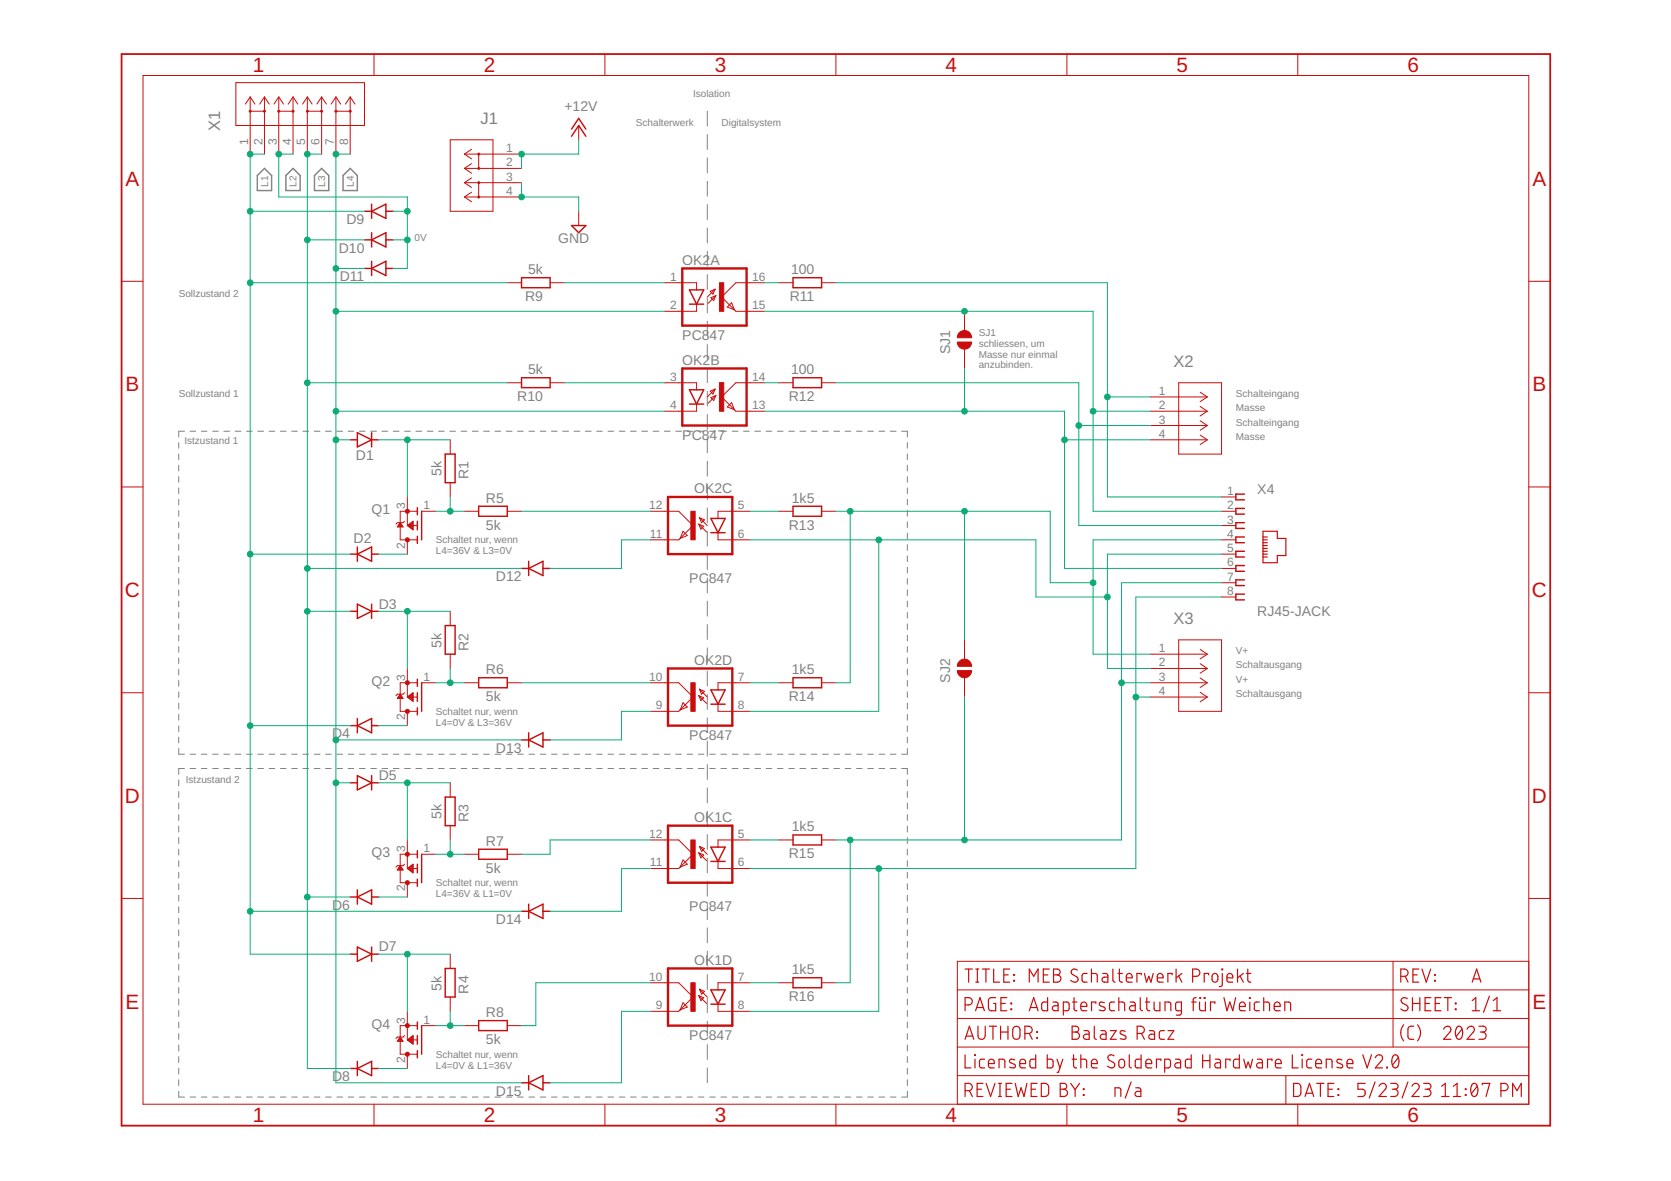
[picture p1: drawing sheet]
<svg xmlns="http://www.w3.org/2000/svg" width="297mm" height="210mm" viewBox="0 0 297 210" stroke-linecap="round" stroke-linejoin="round" font-family="sans-serif">
<g fill="none" stroke="#808080" stroke-width=".18">
<path d="M125.7 19.8v2.6M125.7 23.9v2.7M125.7 28.1v2.6M125.7 32.2v2.7M125.7 36.4v2.6M125.7 40.5v2.7M125.7 44.7v2.6M125.7 48.8v2.7M125.7 52.9v2.7M125.7 57.1v2.6M31.8 78.7v1M32.8 76.6h-1v1.1"/>
<path d="M33.8 76.6h1M35.8 76.6h1M37.8 76.6h1M39.8 76.6h1M41.8 76.6h1M43.8 76.6h1M45.8 76.6h1M47.8 76.6h1M49.8 76.6h1M51.9 76.6h1M53.8 76.6h1.1M55.9 76.6h1"/>
<path d="M57.9 76.6h1M59.9 76.6h1M61.9 76.6h1M63.9 76.6h1M65.9 76.6h1M67.9 76.6h1M69.9 76.6h1M71.9 76.6h1M73.9 76.6h1.1M75.9 76.6h1.1M78 76.6h1M80 76.6h1"/>
<path d="M82 76.6h1M84 76.6h1M86 76.6h1M88 76.6h1M90 76.6h1M92 76.6h1M94 76.6h1M96 76.6h1M98 76.6h1M100 76.6h1M102 76.6h1.1M104.1 76.6h1"/>
<path d="M106.1 76.6h1M108.1 76.6h1M110.1 76.6h1M112.1 76.6h1M114.1 76.6h1M116.1 76.6h1M118.1 76.6h1M120.1 76.6h1M122.1 76.6h1M124.1 76.6h1M125.7 61.2v2.7M125.7 65.4v2.6"/>
<path d="M125.7 69.5v2.7M125.7 73.7v2.6M125.7 77.8v2.7M126.2 76.6h.9M128.1 76.6h1.1M130.2 76.6h1M132.2 76.6h1M134.2 76.6h1M136.2 76.6h1M138.2 76.6h1M140.2 76.6h1M142.2 76.6h1"/>
<path d="M144.2 76.6h1M146.2 76.6h1M148.2 76.6h1M150.2 76.6h1M152.3 76.6h.9M154.3 76.6h1M156.3 76.6h1M158.3 76.6h1M160.3 76.6h1v1.1M161.3 78.7v1M31.8 80.7v1M31.8 82.7v1"/>
<path d="M31.8 84.7v1M31.8 86.7v1M31.8 88.7v1M31.8 90.7v1.1M31.8 92.8v1M31.8 94.8v1M31.8 96.8v1M31.8 98.8v1M125.7 82v2.6M125.7 86.1v2.7M125.7 90.3v2.6M125.7 94.4v2.7"/>
<path d="M125.7 98.6v2.6M161.3 80.7v1M161.3 82.7v1M161.3 84.7v1M161.3 86.7v1M161.3 88.7v1M161.3 90.7v1.1M161.3 92.8v1M161.3 94.8v1M161.3 96.8v1M161.3 98.8v1M31.8 100.8v1"/>
<path d="M31.8 102.8v1M31.8 104.8v1.1M31.8 106.8v1.1M31.8 108.9v1M31.8 110.9v1M31.8 112.9v1M31.8 114.9v1M31.8 116.9v1M31.8 118.9v1.1M125.7 102.7v2.7M125.7 106.8v2.7M125.7 111v2.6"/>
<path d="M125.7 115.1v2.7M125.7 119.3v2.6M161.3 100.8v1M161.3 102.8v1M161.3 104.8v1.1M161.3 106.8v1.1M161.3 108.9v1M161.3 110.9v1M161.3 112.9v1M161.3 114.9v1M161.3 116.9v1M161.3 118.9v1.1"/>
<path d="M31.8 120.9v1.1M31.8 123v1M31.8 125v1M31.8 127v1M31.8 129v1M31.8 131v1M31.8 133v1h1M31.8 138.6v1.1M32.8 136.6h-1v1M33.8 134h1M33.8 136.6h1M35.8 134h1"/>
<path d="M35.8 136.6h1M37.8 134h1M37.8 136.6h1M39.8 134h1M39.8 136.6h1M41.8 134h1M41.8 136.6h1M43.8 134h1M43.8 136.6h1M45.8 134h1M45.8 136.6h1M47.8 134h1"/>
<path d="M47.8 136.6h1M49.8 134h1M49.8 136.6h1M51.9 134h1M51.9 136.6h1M53.8 134h1.1M53.8 136.6h1.1M55.9 134h1M55.9 136.6h1M57.9 134h1M57.9 136.6h1M59.9 134h1"/>
<path d="M59.9 136.6h1M61.9 134h1M61.9 136.6h1M63.9 134h1M63.9 136.6h1M65.9 134h1M65.9 136.6h1M67.9 134h1M67.9 136.6h1M69.9 134h1M69.9 136.6h1M71.9 134h1"/>
<path d="M71.9 136.6h1M73.9 134h1.1M73.9 136.6h1.1M75.9 134h1.1M75.9 136.6h1.1M78 134h1M78 136.6h1M80 134h1M80 136.6h1M82 134h1M82 136.6h1M84 134h1"/>
<path d="M84 136.6h1M86 134h1M86 136.6h1M88 134h1M88 136.6h1M90 134h1M90 136.6h1M92 134h1M92 136.6h1M94 134h1M94 136.6h1M96 134h1"/>
<path d="M96 136.6h1M98 134h1M98 136.6h1M100 134h1M100 136.6h1M102 134h1.1M102 136.6h1.1M104.1 134h1M104.1 136.6h1M106.1 134h1M106.1 136.6h1M108.1 134h1"/>
<path d="M108.1 136.6h1M110.1 134h1M110.1 136.6h1M112.1 134h1M112.1 136.6h1M114.1 134h1M114.1 136.6h1M116.1 134h1M116.1 136.6h1M118.1 134h1M118.1 136.6h1M120.1 134h1"/>
<path d="M120.1 136.6h1M122.1 134h1M122.1 136.6h1M124.1 134h1M124.1 136.6h1M125.7 123.4v2.7M125.7 127.6v2.6M125.7 131.7v2.7M125.7 135.9v2.6M126.2 134h.9M126.2 136.6h.9M128.1 134h1.1"/>
<path d="M128.1 136.6h1.1M130.2 134h1M130.2 136.6h1M132.2 134h1M132.2 136.6h1M134.2 134h1M134.2 136.6h1M136.2 134h1M136.2 136.6h1M138.2 134h1M138.2 136.6h1M140.2 134h1"/>
<path d="M140.2 136.6h1M142.2 134h1M142.2 136.6h1M144.2 134h1M144.2 136.6h1M146.2 134h1M146.2 136.6h1M148.2 134h1M148.2 136.6h1M150.2 134h1M150.2 136.6h1M152.3 134h.9"/>
<path d="M152.3 136.6h.9M154.3 134h1M154.3 136.6h1M156.3 134h1M156.3 136.6h1M158.3 134h1M158.3 136.6h1M160.3 136.6h1v1M161.3 120.9v1.1M161.3 123v1M161.3 125v1M161.3 127v1"/>
<path d="M161.3 129v1M161.3 131v1M161.3 133v1h-1M161.3 138.6v1.1M31.8 140.7v1M31.8 142.7v1.1M31.8 144.8v1M31.8 146.8v1.1M31.8 148.9v1M31.8 150.9v1.1M31.8 153v1M31.8 155v1.1"/>
<path d="M31.8 157.1v1M31.8 159.1v1.1M125.7 140v2.7M125.7 144.2v2.6M125.7 148.3v2.7M125.7 152.5v2.6M125.7 156.6v2.7M161.3 140.7v1M161.3 142.7v1.1M161.3 144.8v1M161.3 146.8v1.1M161.3 148.9v1"/>
<path d="M161.3 150.9v1.1M161.3 153v1M161.3 155v1.1M161.3 157.1v1M161.3 159.1v1.1M31.8 161.2v1M31.8 163.2v1.1M31.8 165.3v1M31.8 167.3v1.1M31.8 169.4v1M31.8 171.4v1M31.8 173.5v1"/>
<path d="M31.8 175.5v1.1M31.8 177.5v1.1M31.8 179.6v1.1M125.7 160.8v2.6M125.7 164.9v2.7M125.7 169.1v2.6M125.7 173.2v2.7M125.7 177.4v2.6M161.3 161.2v1M161.3 163.2v1.1M161.3 165.3v1M161.3 167.3v1.1"/>
<path d="M161.3 169.4v1M161.3 171.4v1M161.3 173.5v1M161.3 175.5v1.1M161.3 177.5v1.1M161.3 179.6v1.1M31.8 181.7v1M31.8 183.7v1M31.8 185.7v1.1M31.8 187.8v1M31.8 189.8v1.1M31.8 191.9v1"/>
<path d="M31.8 194v1h1M33.8 195h1M35.8 195h1M37.8 195h1M39.8 195h1M41.8 195h1M43.8 195h1M45.8 195h1M47.8 195h1M49.8 195h1M51.9 195h1M53.8 195h1.1"/>
<path d="M55.9 195h1M57.9 195h1M59.9 195h1M61.9 195h1M63.9 195h1M65.9 195h1M67.9 195h1M69.9 195h1M71.9 195h1M73.9 195h1.1M75.9 195h1.1M78 195h1"/>
<path d="M80 195h1M82 195h1M84 195h1M86 195h1M88 195h1M90 195h1M92 195h1M94 195h1M96 195h1M98 195h1M100 195h1M102 195h1.1"/>
<path d="M104.1 195h1M106.1 195h1M108.1 195h1M110.1 195h1M112.1 195h1M114.1 195h1M116.1 195h1M118.1 195h1M120.1 195h1M122.1 195h1M124.1 195h1M125.7 181.5v2.6"/>
<path d="M125.7 185.7v2.6M125.7 189.8v2.6M126.2 195h.9M128.1 195h1.1M130.2 195h1M132.2 195h1M134.2 195h1M136.2 195h1M138.2 195h1M140.2 195h1M142.2 195h1M144.2 195h1"/>
<path d="M146.2 195h1M148.2 195h1M150.2 195h1M152.3 195h.9M154.3 195h1M156.3 195h1M158.3 195h1M161.3 181.7v1M161.3 183.7v1M161.3 185.7v1.1M161.3 187.8v1M161.3 189.8v1.1"/>
<path d="M161.3 191.9v1M161.3 194v1h-1"/>
</g>
<path d="M45.7 31.2l1.3-1.3 1.3 1.3v2.7h-2.6zM50.8 31.2l1.3-1.3 1.3 1.3v2.7h-2.6zM55.9 31.2l1.3-1.3 1.2 1.3v2.7h-2.5zM61 31.2l1.3-1.3 1.2 1.3v2.7h-2.5z" fill="none" stroke="#808080" stroke-width=".25"/>
<path d="M21.6 9.6h254v190.5h-254z" fill="none" stroke="#c90d0c" stroke-width=".32"/>
<g fill="none" stroke="#c90d0c" stroke-width=".18">
<path d="M25.4 13.4h246.4v182.9h-246.4zM41.9 14.7h22.9v7.6h-22.9zM44.5 17.2v10.2M44.5 19.8h2.5M44.5 17.2l-.9 1.3M44.5 17.2l.8 1.3M47 17.2v10.2M47 17.2l-.8 1.3M47 17.2l.9 1.3M49.6 17.2v10.2M49.6 19.8h2.5M49.6 17.2l-.9 1.3"/>
<path d="M49.6 17.2l.8 1.3M52.1 17.2v10.2M52.1 17.2l-.9 1.3M52.1 17.2l.8 1.3M54.6 17.2v10.2M54.6 19.8h2.6M54.6 17.2l-.8 1.3M54.6 17.2l.9 1.3M57.2 17.2v10.2M57.2 17.2l-.9 1.3M57.2 17.2l.8 1.3M59.7 17.2v10.2"/>
<path d="M59.7 19.8h2.6M59.7 17.2l-.8 1.3M59.7 17.2l.9 1.3M62.3 17.2v10.2M62.3 17.2l-.9 1.3M62.3 17.2l.8 1.3M66.5 9.6v3.8M107.5 9.6v3.8M148.6 9.6v3.8M189.7 9.6v3.8M230.7 9.6v3.8M80 24.8h7.6v12.7h-7.6z"/>
<path d="M82.5 27.4h10.2M82.5 29.9h10.2M82.5 32.5h10.2M82.5 35h10.2M82.5 27.4l1.3 .8M82.5 29.9l1.3 .9M82.5 32.5l1.3 .8M82.5 35l1.3 .9M83.8 26.5l-1.3 .9M83.8 29.1l-1.3 .8M83.8 31.6l-1.3 .9M83.8 34.2l-1.3 .8"/>
<path d="M85.1 27.4v2.5M85.1 32.5v2.5M102.9 22.3v2.5M102.9 37.5v2.6M21.6 50h3.8M90.2 50.2h2.5M97.8 50.2h2.5M118.1 50.2h5.7v1.3M123.8 54.1v1.2h-5.7M126.2 51.8l.9-.4-.4 .9zM126.4 52.9l.9-.4-.4 .9zM127.1 51.4l-1.4 1.4"/>
<path d="M127.3 52.5l-1.4 1.4M130 53.8l.6 1.3-1.3-.5zM135.9 50.2h-5.1l-2.5 2.6 2.5 2.5h5.1M138.4 50.2h2.6M146 50.2h2.6M171.4 55.3v3.5M271.8 50h3.8M80 78.2v2.5M90.2 68h2.5M97.8 68h2.5M118.1 68h5.7v1.3M123.8 71.8v1.3h-5.7"/>
<path d="M126.2 69.5l.9-.3-.4 .8zM126.4 70.7l.9-.4-.4 .9zM127.1 69.2l-1.4 1.3M127.3 70.3l-1.4 1.4M130 71.6l.6 1.2-1.3-.5zM135.9 68h-5.1l-2.5 2.5 2.5 2.6h5.1M138.4 68h2.6M146 68h2.6M171.4 62.1v3.4M204.4 70.5h10.2M204.4 73.1h10.2M204.4 75.6h10.2"/>
<path d="M204.4 78.2h10.2M209.5 68h7.6v12.7h-7.6zM213.3 69.7l1.3 .8M213.3 72.2l1.3 .9M213.3 74.8l1.3 .8M213.3 77.3l1.3 .9M214.6 70.5l-1.3 .9M214.6 73.1l-1.3 .8M214.6 75.6l-1.3 .9M214.6 78.2l-1.3 .8M21.6 86.6h3.8M70.7 93.6h.9"/>
<path d="M70.8 93.5h.7M70.8 93.3h.6M70.9 93.2h.4M71 93.1h.2M71.1 93h.1M71.1 92.9l.5 .8h-1zM71.9 92.6l-.3 .3h-1l-.2 .3M72.4 93.4h1.8M72.4 88.3v5.1M72.4 95.9v2.6M72.4 93.4l1-.8v1.6M72.4 93.4l1 .8"/>
<path d="M72.5 93.5h.9M72.5 93.3h.9M72.6 93.6h.8M72.7 93.2h.7M72.8 93.7h.6M72.8 93.1h.6M72.9 93.8h.5M73 93h.4M73.1 93.9h.3M73.2 92.8h.2M73.3 94h.1M73.3 92.7h.1"/>
<path d="M73.4 94.2h.1M74.2 90.9h-3.1v5h3.1M75 90.9h2.5M80 85.8v2.5M82.5 90.9h2.6M90.2 90.9h2.5M115.6 90.9h5l2.6 2.5-2.6 2.5h-5M121.4 94.4l.8 .8-1.3 .5zM124.2 93.2l1.4 1.4M124.2 93.2l.9 .3-.5 .5zM124.3 92l.9 .4-.5 .5zM124.3 92l1.4 1.4"/>
<path d="M127.6 94.7v1.2h5.7M133.3 90.9h-5.7v1.2M138.4 90.9h2.6M146 90.9h2.6M217.1 88.3h2.6M217.1 90.9h2.6M217.1 93.4h2.6M217.1 95.9h2.6M217.1 98.5h2.6M271.8 86.6h3.8M72.4 118.8v5.1M80 108.6v2.6"/>
<path d="M80 116.3v2.5M171.4 113.7v3.5M204.4 116.3h10.2M204.4 118.8h10.2M209.5 113.7h7.6v12.7h-7.6zM213.3 115.4l1.3 .9M213.3 118l1.3 .8M214.6 116.3l-1.3 .8M214.6 118.8l-1.3 .9M217.1 101h2.6M217.1 103.6h2.6M217.1 106.1h2.6"/>
<path d="M21.6 123.1h3.8M70.7 124.1h.9M70.7 124h.8M70.8 123.8h.6M70.9 123.7h.5M71 123.6h.3M71.1 123.5h.1M71.1 123.4l.5 .7h-1zM71.9 123.1l-.3 .3h-1l-.2 .2M72.4 123.9h1.8M72.4 126.4v2.6M72.4 123.9l1-.8v1.6z"/>
<path d="M72.5 123.8h.9M72.5 124h.9M72.6 123.7h.8M72.7 124.1h.7M72.8 123.6h.6M72.8 124.2h.6M72.9 123.5h.5M73 124.3h.4M73.1 123.4h.3M73.2 124.4h.2M73.3 123.2h.1M73.3 124.6h.1"/>
<path d="M74.2 121.3h-3.1v5.1h3.1M75 121.3h2.5M80 139.1v2.6M82.5 121.3h2.6M90.2 121.3h2.5M115.6 121.3h5l2.6 2.6-2.6 2.5h-5M121.4 124.9l.8 .8-1.3 .5zM124.2 123.6l1.4 1.4M124.2 123.6l.9 .4-.5 .5zM124.3 122.5l.9 .4-.5 .5zM124.3 122.5l1.4 1.4M127.6 125.2v1.2h5.7"/>
<path d="M133.3 121.3h-5.7v1.3M138.4 121.3h2.6M146 121.3h2.6M171.4 120.5v3.4M204.4 121.3h10.2M204.4 123.9h10.2M213.3 120.5l1.3 .8M213.3 123l1.3 .9M214.6 121.3l-1.3 .9M214.6 123.9l-1.3 .8M271.8 123.1h3.8M21.6 159.7h3.8"/>
<path d="M70.7 154.5h.8M70.8 154.3h.7M70.9 154.2h.5M71 154.1h.3M71 154h.2M71.1 153.9h.1M71.1 153.9l.5 .7h-1zM71.9 153.6l-.3 .3h-1l-.2 .2M72.4 149.3v5.1M72.4 156.9v2.5M72.4 154.4l1-.8v1.5zM72.4 154.4h1.8"/>
<path d="M72.4 154.3h1M72.6 154.5h.8M72.6 154.2h.8M72.7 154.6h.7M72.7 154.1h.7M72.9 154.7h.5M72.9 154h.5M73 153.9h.4M73 154.8h.4M73.2 155h.2M73.2 153.8h.2M73.4 155.1h.1"/>
<path d="M73.4 153.6h.1M74.2 151.8h-3.1v5.1h3.1M75 151.8h2.5M80 146.7v2.6M82.5 151.8h2.6M90.2 151.8h2.5M115.6 149.3h5l2.6 2.5-2.6 2.6h-5M121.4 152.8l.8 .8-1.3 .5zM124.2 151.6l1.4 1.4M124.2 151.6l.9 .4-.5 .5zM124.3 150.4l.9 .4-.5 .5zM124.3 150.4l1.4 1.4"/>
<path d="M127.6 153.1v1.3h5.7M133.3 149.3h-5.7v1.3M138.4 149.3h2.6M146 149.3h2.6M271.8 159.7h3.8M72.4 179.7v5.1M80 169.6v2.5M80 177.2v2.5M115.6 174.7h5l2.6 2.5-2.6 2.5h-5M121.4 178.2l.8 .8-1.3 .5zM124.2 177l1.4 1.4M124.2 177l.9 .3-.5 .5z"/>
<path d="M124.3 175.8l.9 .4-.5 .5zM124.3 175.8l1.4 1.4M127.6 178.5v1.2h5.7M133.3 174.7h-5.7v1.2M138.4 174.7h2.6M146 174.7h2.6M170.2 175.9h101.6M247.6 170.9v15.2M271.8 170.9h-101.6v25.4M66.5 196.3v3.8M70.7 185h.9M70.8 184.9h.7"/>
<path d="M70.8 184.7h.6M70.9 184.6h.4M71 184.5h.2M71.1 184.4h.1M71.1 184.3l.5 .8h-1zM71.9 184.1l-.3 .2h-1l-.2 .3M72.4 187.4v2.5M72.4 184.8l1-.7v1.5zM72.4 184.8h1.8M72.5 184.9h.9M72.5 184.7h.9M72.6 185h.8"/>
<path d="M72.7 184.6h.7M72.8 185.1h.6M72.8 184.5h.6M72.9 185.2h.5M73 184.4h.4M73.1 185.4h.3M73.2 184.3h.2M73.3 185.5h.1M73.3 184.1h.1M74.2 182.3h-3.1v5.1h3.1M75 182.3h2.5M82.5 182.3h2.6"/>
<path d="M90.2 182.3h2.5M107.5 196.3v3.8M148.6 196.3v3.8M170.2 191.2h101.6M170.2 181h101.6M170.2 186.1h101.6M189.7 196.3v3.8M228.6 191.2v5.1M230.7 196.3v3.8"/>
</g>
<g fill="none" stroke="#c90d0c" stroke-width=".21">
<path d="M224.5 94.4h2.6v1.3h1.5v3h-1.5v1.3h-2.6zM224.5 95.4h.8M224.5 95.9h.8M224.5 96.5h.8M224.5 97h.8M224.5 97.5h.8M224.5 98h.8M224.5 98.5h.8M224.5 99h.8M171.6 178.6h.6a.65 .65 0 0 0 .6-.6 .65 .65 0 0 0-.6-.7h-.6v2.3M171.6 172.2h1.2M172.2 172.2v2.4"/>
<path d="M173.4 179.6l.8-2.3 .8 2.3M173.5 172.2h.5M173.5 174.6h.5M173.6 179.1h1.2M173.7 172.2v2.4M174.6 172.2h1.3M175.3 172.2v2.4M176.6 172.2v2.4h1.1M177 177.3h-.8a.51 .51 0 0 0-.5 .5v1.3l.2 .5h1.1v-1.2h-.4M177.9 178.4h.8M178.4 173.3h.8M179 177.3h-1.1v2.3h1.1"/>
<path d="M179.5 172.2h-1.1v2.4h1.1M179.7 179.3h.1v.2h-.1zM179.7 178.3h.1v.1h-.1zM180.2 174.2h.1v.2h-.1zM180.2 173.2h.1v.1h-.1zM183 174.6v-2.4l.7 1.3 .8-1.3v2.4M183 179.6l.7-2.3 .8 2.3M183.2 179.1h1.1M185.5 173.3h.7M186.2 177.3v2.3h-.8l-.2-.3v-1l.2-.2h.8M186.5 172.2h-1v2.4h1M187.2 178.1h.7l.2 .2v1.3h-.6a.44 .44 0 0 1-.5-.4 .44 .44 0 0 1 .5-.4h.6"/>
<path d="M187.3 172.2h.6a.52 .52 0 0 1 .6 .6 .52 .52 0 0 1-.6 .5 .65 .65 0 0 1 .7 .6 .65 .65 0 0 1-.7 .7h-.6zM187.3 173.3h.6M189 179.6h.8l.2-.2 .1-.9-.3-.4h-.8v2.3M190.7 178.1h.7M190.9 177.3v2.1l.3 .2h.2M191.5 172.4a.58 .58 0 0 0-.9-.1 .58 .58 0 0 0 .1 .9l.7 .4a.58 .58 0 0 1 0 .9 .58 .58 0 0 1-.8-.1l-.3-.2M192.1 178.9h1.1a.56 .56 0 0 0-.4-.8 .56 .56 0 0 0-.7 .5l.2 .9 .9 .1M193.3 173h-.7l-.3 .4v.8l.2 .3 .8 .1M194 173l.9 .1 .2 1.5M194 172.2v2.4M194.8 178.4v-.3h-.8v1.5M196 173h.7l.2 .4v1.2h-.6a.44 .44 0 0 1-.4-.5 .44 .44 0 0 1 .4-.4h.6"/>
<path d="M196.3 178.2a.61 .61 0 0 0-.9 .2v.1a1.23 1.23 0 0 0 1 .6 .32 .32 0 0 1 0 .4 .32 .32 0 0 1-.3 .1l-.7-.1M197.8 172.2v2l.2 .3 .2 .1M198.1 178.1h-.6l-.3 .4 .1 1 .8 .1M198.7 173h.8M198.9 178.1l.9 .1 .1 1.4M198.9 177.3v2.3M199 172.2v2l.1 .3 .4 .1M200.2 173.8h1.1a.55 .55 0 0 0-.4-.8 .55 .55 0 0 0-.7 .5l.1 1 1 .1M200.9 178.1h.7l.2 .2v1.3h-.6a.44 .44 0 0 1-.4-.4 .44 .44 0 0 1 .4-.4h.6M202.7 177.3v2l.1 .2 .3 .1M202.9 173.3v-.3h-.8v1.6M203.4 173l.4 1.6 .4-1.1 .4 1.1 .4-1.6"/>
<path d="M203.6 178.1h.8M203.9 177.3v2l.1 .2 .4 .1M205.1 178.1v1.2l.2 .2 .2 .1h.7v-1.5M205.7 173.8h1.1a.55 .55 0 0 0-.4-.8 .55 .55 0 0 0-.7 .5l.1 1 1 .1M207.1 179.6v-1.5l.9 .1 .1 1.4M208.4 173.3v-.3h-.8v1.6M209.1 172.2v2.4M209.5 173.5l.6 1.1M210 179.6h-.8l-.2-.2v-1.1l.2-.2h.8v1.9l-.2 .4h-.7M210.1 173l-1 .8M211.8 178.1h.8M212 173.5h.6a.65 .65 0 0 0 .7-.6 .65 .65 0 0 0-.7-.7h-.6v2.4"/>
<path d="M212.6 177.3h-.3l-.2 .2v2.1M213.2 178.1l.1 1.3 .3 .2h.7v-1.5M213.3 177.3h.1v.1h-.1zM214.1 177.3h.1v.1h-.1zM214.8 173.3v-.3h-.7v1.6M215.6 173.2l.5-.2a.92 .92 0 0 1 .1 1.5l-.3 .1a.47 .47 0 0 1-.4-.5zM216 178.4v-.3h-.8v1.5M217.2 172.2h.1v.2h-.1zM217.3 173v2.1l-.3 .2h-.3M217.6 177.3l.5 2.3 .5-1.5 .5 1.5 .5-2.3M218.1 173.8h1a.55 .55 0 0 0-.3-.8 .55 .55 0 0 0-.7 .5l.1 1 .9 .1M220 172.2v2.4"/>
<path d="M220.3 178.9h1.1a.55 .55 0 0 0-.4-.8 .55 .55 0 0 0-.7 .5l.1 .9 1 .1M220.4 173.5l.6 1.1M221 173l-1 .8M221.6 173h.7M221.8 172.2v2l.1 .3 .4 .1M222.1 177.3h.1v.1h-.1zM222.2 178.1v1.5M223.9 178.1h-.7l-.2 .4 .1 1 .8 .1M224.6 178.1l1 .1 .1 .3v1.1M224.6 177.3v2.3M226.5 178.9h1.1a.56 .56 0 0 0-.4-.8 .56 .56 0 0 0-.7 .5l.1 .9 1 .1M228.4 179.6v-1.5l.9 .1 .1 1.4"/>
<path d="M249 173.5h.7a.65 .65 0 0 0 .6-.6 .65 .65 0 0 0-.6-.7h-.7v2.4M249.8 173.5l.5 1.1M250.2 177.5a.58 .58 0 0 0-.9-.1 .58 .58 0 0 0 0 .9l.7 .4a.58 .58 0 0 1 .1 .8 .58 .58 0 0 1-.9 0l-.2-.2M251.1 177.3v2.3M251.1 178.4h1.3M251.2 173.3h.7M252.2 172.2h-1v2.4h1M252.4 177.3v2.3M252.8 172.2l.7 2.4 .8-2.4M253.3 178.4h.8M254.4 177.3h-1.1v2.3h1.1M255 173.2h.1v.1h-.1z"/>
<path d="M255 174.2h.1v.2h-.1zM255.1 178.4h.8M256.2 177.3h-1.1v2.3h1.1M256.7 177.3h1.3M257.4 177.3v2.3M258.7 178.3h.1v.1h-.1zM258.7 179.3h.1v.2h-.1zM261.7 179.6h1.3M261.7 177.8l.6-.5v2.3M261.7 174.6l.8-2.4 .7 2.4M261.9 174h1.2M264.8 177.1l-1.1 2.8"/>
<path d="M265.5 179.6h1.3M265.5 177.8l.6-.5v2.3M171.6 193.8h.6a.65 .65 0 0 0 .6-.6 .65 .65 0 0 0-.6-.6h-.6v2.3M171.6 184.7l.7-2.3 .8 2.3M171.6 187.5v2.3h1M171.7 184.1h1.2M172.3 193.8l.5 1.1M173.2 187.5h.2v.1h-.2zM173.3 188.3v1.5M173.7 193.6h.8M173.8 182.4v1.7a.65 .65 0 0 0 .7 .6 .65 .65 0 0 0 .6-.6v-1.7M174.7 192.6h-1v2.3h1"/>
<path d="M175 188.3h-.7l-.2 .3 .1 1.1 .8 .1M175.3 192.6l.8 2.3 .8-2.3M175.7 189h1a.55 .55 0 0 0-.3-.7 .55 .55 0 0 0-.7 .5l.1 .9 .9 .1M175.9 182.4h1.2M176.5 182.4v2.3M177.5 192.6h.5M177.5 194.9h.5M177.6 189.8v-1.5l.9 .1 .1 1.4M177.8 192.6v2.3M177.9 182.4v2.3M177.9 183.4h1.3M178.9 193.6h.7"/>
<path d="M179.2 182.4v2.3M179.9 192.6h-1v2.3h1M180.3 182.5l.6-.1a.59 .59 0 0 1 .4 .6v1.1a.65 .65 0 0 1-.6 .6 .65 .65 0 0 1-.7-.6v-1.1zM180.4 188.4a.61 .61 0 0 0-.9 .1v.3l.8 .4a.33 .33 0 0 1 .2 .3 .33 .33 0 0 1-.3 .3l-.7-.1M180.5 192.6l.5 2.3 .5-1.6 .5 1.6 .5-2.3M181.3 189h1a.55 .55 0 0 0-.3-.7 .55 .55 0 0 0-.7 .5l.1 .9 .9 .1M182.2 183.7h.6a.65 .65 0 0 0 .7-.7 .65 .65 0 0 0-.7-.6h-.6v2.3M183 183.7l.5 1M183.3 193.6h.8M184.1 187.5v2.3h-.8l-.2-.4v-.9l.2-.2h.8M184.3 183.4h.1v.1h-.1zM184.3 184.4h.1v.1h-.1z"/>
<path d="M184.3 192.6h-1v2.3h1M185.1 192.6h.8l.5 .4v1.4l-.5 .5h-.8zM186.2 187.5v2.3h.7l.3-.4v-.9l-.3-.2h-.7M187.9 188.3l.5 1.5M188.5 192.6h.6a.52 .52 0 0 1 .5 .5 .52 .52 0 0 1-.5 .5 .65 .65 0 0 1 .7 .6 .65 .65 0 0 1-.7 .7h-.6zM188.5 193.6h.6M188.9 188.3l-.7 2.3h-.3M190.3 192.6l.8 1.1M190.6 182.4h.6a.52 .52 0 0 1 .6 .5 .52 .52 0 0 1-.6 .5 .65 .65 0 0 1 .7 .7 .65 .65 0 0 1-.7 .6h-.6zM190.6 183.4h.6M190.6 188.3h.8M190.8 187.5v1.9l.3 .4h.3"/>
<path d="M191.1 193.7v1.2M191.9 192.6l-.8 1.1M192.1 188.3l1 .1 .1 1.4M192.1 187.5v2.3M192.6 194.6h.1v.1h-.1zM192.6 193.5h.1v.2h-.1zM192.7 183.2h.7l.2 .2v1.3h-.6a.46 .46 0 0 1-.4-.4 .46 .46 0 0 1 .4-.5h.6M194 189h1.1a.55 .55 0 0 0-.4-.7 .55 .55 0 0 0-.7 .5l.1 .9 1 .1M194.5 182.4v2.1l.4 .2M195.7 183.2h.7l.2 .4v1.1h-.6a.46 .46 0 0 1-.4-.4 .46 .46 0 0 1 .4-.5h.6M197.4 183.2h1l-1 1.5h1M198 187.7a.58 .58 0 0 0-.8-.1 .58 .58 0 0 0 0 .8l.7 .4a.58 .58 0 0 1 .1 .9 .58 .58 0 0 1-.9 0l-.2-.2"/>
<path d="M198.2 194.9v-1.6l.9 .1 .1 1.5M199 188.4l.5-.1a.92 .92 0 0 1 .2 1.4l-.4 .1-.4-.3v-.7zM200 183.3a.59 .59 0 0 0-.9 .2l.1 .2 .8 .4a.33 .33 0 0 1 .2 .4 .33 .33 0 0 1-.4 .2l-.7-.1M200.7 187.5l.1 2.1 .3 .2M201.1 192.3l-1.1 2.9M201.9 193.3l.6 .1 .3 .3v1.2h-.6a.46 .46 0 0 1-.4-.5 .46 .46 0 0 1 .4-.4h.6M202.1 183.7h.7a.65 .65 0 0 0 .6-.7 .65 .65 0 0 0-.6-.6h-.7v2.3M202.8 187.5v2.3h-.8l-.2-.2v-1.1l.2-.2h.8M202.9 183.7l.5 1M203.7 189h1a.55 .55 0 0 0-.3-.7 .55 .55 0 0 0-.7 .5l.1 .9 .9 .1M204.3 183.2h.7l.2 .2v1.3h-.5a.46 .46 0 0 1-.5-.4 .46 .46 0 0 1 .5-.5h.5M206.4 188.5v-.2h-.8v1.5"/>
<path d="M207 183.2h-.7l-.2 .4v.7l.1 .3 .8 .1M207 189.8h.8l.2-.2 .1-1-.3-.3h-.8v2.3M207.6 183.2h1.1l-1.1 1.5h1.1M209 188.3h.6l.3 .3v1.2h-.6a.46 .46 0 0 1-.5-.5 .46 .46 0 0 1 .5-.4h.6M211.8 187.5v2.3h-.9l-.2-.2v-1.1l.2-.2h.9M213.8 187.5v2.3M213.8 188.5h1.3M215.1 187.5v2.3M216 188.3h.7l.2 .2 .1 1.3h-.6a.46 .46 0 0 1-.5-.5 .46 .46 0 0 1 .5-.4h.6M218.7 188.5v-.2h-.8v1.5M220.3 187.5v2.3h-.8l-.2-.2v-1.1l.2-.2h.8M221.1 188.3l.4 1.5 .4-1 .4 1 .4-1.5"/>
<path d="M223.5 188.3h.7l.2 .3v1.2h-.6a.46 .46 0 0 1-.4-.5 .46 .46 0 0 1 .4-.4h.6M226.1 188.5v-.2h-.8v1.5M226.7 189h1.1a.55 .55 0 0 0-.4-.7 .55 .55 0 0 0-.7 .5l.1 .9 1 .1M229.7 187.5v2.3h1.1M230 192.6h.8l.4 .4v1.4l-.4 .5h-.8zM231.4 187.5h.1v.1h-.1zM231.5 188.3v1.5M232 194.9l.8-2.3 .7 2.3M232.2 194.3h1.1M233.2 188.3h-.7l-.2 .3 .1 1.1 .8 .1M233.9 189h1a.56 .56 0 0 0-.3-.7 .56 .56 0 0 0-.7 .5l.1 .9 .9 .1M234.1 192.6h1.3"/>
<path d="M234.7 192.6v2.3M235.8 189.8v-1.5l.9 .1 .1 1.4M236.1 193.6h.8M237.1 192.6h-1v2.3h1M237.8 193.5h.2v.2h-.2zM237.8 194.6h.2v.1h-.2zM238.5 188.4a.58 .58 0 0 0-.9 .1l.1 .3 .9 .5a.32 .32 0 0 1 .1 .3 .32 .32 0 0 1-.3 .2l-.8-.1M239.4 189h1.1a.56 .56 0 0 0-.4-.7 .56 .56 0 0 0-.7 .5l.2 .9 .9 .1M242.3 187.5l.7 2.3 .8-2.3M242.7 192.6h-1.3v1h.8a.66 .66 0 0 1 .5 .6 .66 .66 0 0 1-.5 .7h-.8M244.4 192.3l-1 2.9M244.5 188a.64 .64 0 0 1 .9-.5 .64 .64 0 0 1 .2 1l-1.1 1.3h1.3"/>
<path d="M245.1 193.1a.65 .65 0 0 1 .9-.5 .65 .65 0 0 1 .3 1l-1.2 1.3h1.3M246.5 189.7h.1v.1h-.1zM247.2 192.6h.8a.52 .52 0 0 1 .5 .5 .52 .52 0 0 1-.5 .5h-.5M247.8 187.6a.65 .65 0 0 1 .7 .1 .65 .65 0 0 1 .2 .6 1.08 1.08 0 0 1-.7 1.5 1.1 1.1 0 0 1-.6-1.5zM247.9 193.6a.65 .65 0 0 1 .6 .6 .65 .65 0 0 1-.6 .7h-.7M248.6 188l-1.1 1.3M249.5 182.1a2.26 2.26 0 0 0 0 2.9M250.3 192.3l-1.1 2.9M251 193.1a.64 .64 0 0 1 .9-.5 .64 .64 0 0 1 .2 1l-1.1 1.3h1.3M251.3 182.4h-.5a.51 .51 0 0 0-.5 .5l.1 1.6 .2 .2h.7M252 182.1a2.19 2.19 0 0 1 0 2.9M253.1 192.6h.8a.52 .52 0 0 1 .5 .5 .52 .52 0 0 1-.5 .5h-.6"/>
<path d="M253.7 193.6a.65 .65 0 0 1 .7 .6 .65 .65 0 0 1-.7 .7h-.6M256.3 194.9h1.3M256.3 193.1l.6-.5v2.3M256.6 182.9a.64 .64 0 0 1 .9-.5 .64 .64 0 0 1 .2 1l-1.1 1.3h1.3M258.4 194.9h1.3M258.4 193.1l.6-.5v2.3M259 182.6a.55 .55 0 0 1 .6-.2 .55 .55 0 0 1 .3 .6 1.32 1.32 0 0 1-.5 1.7 1.19 1.19 0 0 1-.6-1.7zM259.9 182.9l-1.1 1.3M260.5 194.6h.1v.1h-.1zM260.5 193.5h.1v.2h-.1zM260.8 182.9a.64 .64 0 0 1 .9-.5 .64 .64 0 0 1 .2 1l-1.1 1.3h1.3M261.7 192.7a.55 .55 0 0 1 .6-.1 .55 .55 0 0 1 .3 .5 1.48 1.48 0 0 1-.4 1.8h-.1a1.1 1.1 0 0 1-.6-1.5z"/>
<path d="M262.6 193.1l-1 1.3M262.9 182.4h.8a.52 .52 0 0 1 .5 .5 .52 .52 0 0 1-.5 .5h-.6M263.5 192.8v-.2h1.3l-.6 2.3M263.5 183.4a.65 .65 0 0 1 .7 .7 .65 .65 0 0 1-.7 .6h-.6M266.8 193.8h.6a.65 .65 0 0 0 .7-.6 .65 .65 0 0 0-.7-.6h-.6v2.3M268.9 194.9v-2.3l.8 1.2 .7-1.2v2.3"/>
</g>
<g fill="none" stroke="#c90d0c" stroke-width=".25">
<path d="M64.8 37.5h1.3M66.1 37.5l2.5-1.2v2.5zM66.1 36.3v2.5M68.6 37.5h1.3M101.6 24.2l1.3-1.9 1.2 1.9M101.6 22.9l1.3-1.9 1.2 1.9M64.8 42.6h1.3M64.8 47.7h1.3M66.1 41.4v2.5M66.1 46.4v2.6M66.1 42.6l2.5-1.2v2.5zM66.1 47.7l2.5-1.3v2.6z"/>
<path d="M68.6 42.6h1.3M68.6 47.7h1.3M92.7 49.4h5.1v1.7h-5.1zM101.6 40.1h2.5l-1.2 1.3zM122.6 51.5h2.5l-1.3 2.6zM122.6 54.1h2.5M141 49.4h5v1.7h-5zM62.3 78.2h1.2M63.5 76.9l2.6 1.3-2.6 1.2zM66.1 76.9v2.5M66.1 78.2h1.2M92.7 67.1h5.1v1.8h-5.1z"/>
<path d="M122.6 69.3h2.5l-1.3 2.5zM122.6 71.8h2.5M141 67.1h5v1.8h-5zM62.3 98.5h1.2M63.5 98.5l2.6-1.3v2.6zM63.5 97.2v2.6M66.1 98.5h1.2M74.2 90.2v1.3M74.2 92.6v1.6M74.2 95.3v1.3M75 90.9v5M79.1 80.7h1.8v5.1h-1.8z"/>
<path d="M85.1 90h5.1v1.8h-5.1zM94 99.8v2.5M126.4 92.1h2.5l-1.3 2.6zM126.4 94.7h2.5M141 90h5v1.8h-5zM221.2 87.8h-1.5v1h1.5M221.2 90.4h-1.5v1h1.5M221.2 92.9h-1.5v1h1.5M221.2 95.4h-1.5v1.1h1.5M221.2 98h-1.5v1h1.5M62.3 108.6h1.2M63.5 107.4l2.6 1.2-2.6 1.3z"/>
<path d="M66.1 107.4v2.5M66.1 108.6h1.2M79.1 111.2h1.8v5.1h-1.8zM92.7 101h1.3M94 101l2.5-1.2v2.5zM96.5 101h1.3M221.2 100.5h-1.5v1h1.5M221.2 103.1h-1.5v1h1.5M221.2 105.6h-1.5v1h1.5M62.3 129h1.2M62.3 139.1h1.2M63.5 129l2.6-1.3v2.5z"/>
<path d="M63.5 127.7v2.5M63.5 137.9l2.6 1.2-2.6 1.3zM66.1 137.9v2.5M66.1 129h1.2M66.1 139.1h1.2M74.2 120.7v1.3M74.2 123.1v1.6M74.2 125.8v1.3M75 121.3v5.1M85.1 120.5h5.1v1.7h-5.1zM92.7 131.5h1.3M94 130.2v2.6"/>
<path d="M94 131.5l2.5-1.3v2.6zM96.5 131.5h1.3M126.4 122.6h2.5l-1.3 2.6zM126.4 125.2h2.5M141 120.5h5v1.7h-5zM62.3 159.4h1.2M63.5 159.4l2.6-1.2v2.5zM63.5 158.2v2.5M66.1 159.4h1.2M74.2 151.2v1.3M74.2 153.6v1.5M74.2 156.3v1.2"/>
<path d="M75 151.8v5.1M79.1 141.7h1.8v5h-1.8zM85.1 150.9h5.1v1.8h-5.1zM126.4 150.6h2.5l-1.3 2.5zM126.4 153.1h2.5M141 148.4h5v1.8h-5zM62.3 169.6h1.2M63.5 168.3l2.6 1.3-2.6 1.3zM66.1 168.3v2.6M66.1 169.6h1.2M79.1 172.1h1.8v5.1h-1.8zM92.7 162h1.3"/>
<path d="M94 160.7v2.5M94 162l2.5-1.3v2.5zM96.5 162h1.3M126.4 175.9h2.5l-1.3 2.6zM126.4 178.5h2.5M141 173.8h5v1.8h-5zM62.3 189.9h1.2M63.5 189.9l2.6-1.3v2.6zM63.5 188.6v2.6M66.1 189.9h1.2M74.2 181.7v1.2M74.2 184.1v1.5"/>
<path d="M74.2 186.7v1.3M75 182.3v5.1M85.1 181.4h5.1v1.8h-5.1zM92.7 192.4h1.3M94 191.2v2.5M94 192.4l2.5-1.2v2.5zM96.5 192.4h1.3"/>
<circle cx="44.5" cy="19.8" r=".13"/>
<circle cx="47" cy="19.8" r=".13"/>
<circle cx="49.6" cy="19.8" r=".13"/>
<circle cx="52.1" cy="19.8" r=".13"/>
<circle cx="54.6" cy="19.8" r=".13"/>
<circle cx="57.2" cy="19.8" r=".13"/>
<circle cx="59.7" cy="19.8" r=".13"/>
<circle cx="62.3" cy="19.8" r=".13"/>
<circle cx="85.1" cy="27.4" r=".13"/>
<circle cx="85.1" cy="29.9" r=".13"/>
<circle cx="85.1" cy="32.5" r=".13"/>
<circle cx="85.1" cy="35" r=".13"/>
</g>
<path d="M121.3 47.7h11.4v10.2h-11.4zM121.3 65.5h11.4v10.1h-11.4zM118.7 88.3h11.5v10.2h-11.5zM118.7 118.8h11.5v10.2h-11.5zM118.7 146.7h11.5v10.2h-11.5zM118.7 172.1h11.5v10.2h-11.5z" fill="none" stroke="#c90d0c" stroke-width=".42"/>
<g fill="#c90d0c" stroke="#c90d0c" stroke-width=".18">
<path d="M127.9 50.2h.8v5.1h-.8z"/>
<path d="M127.9 68h.8v5.1h-.8z"/>
<path d="M122.8 90.9h.8v5h-.8z"/>
<path d="M122.8 121.3h.8v5.1h-.8z"/>
<path d="M122.8 149.3h.8v5.1h-.8z"/>
<path d="M122.8 174.7h.8v5h-.8z"/>
</g>
<g fill="#c90d0c" stroke="#c90d0c" stroke-width=".18">
<path d="M170.6 59.1a1.27 1.27 0 0 1 1.4-.2 1.27 1.27 0 0 1 .7 1.1h-2.5v-.4z" fill-rule="evenodd"/>
<path d="M170.2 60.8h2.5a1.27 1.27 0 0 1-1.3 1.3 1.27 1.27 0 0 1-1.2-1.3z" fill-rule="evenodd"/>
<path d="M170.6 117.5a1.26 1.26 0 0 1 1.4-.2 1.26 1.26 0 0 1 .7 1.1h-2.5v-.4z" fill-rule="evenodd"/>
<path d="M170.2 119.2h2.5a1.27 1.27 0 0 1-1.3 1.3 1.27 1.27 0 0 1-1.2-1.3z" fill-rule="evenodd"/>
<circle cx="72.4" cy="90.9" r=".36"/>
<circle cx="72.4" cy="95.9" r=".36"/>
<circle cx="72.4" cy="121.3" r=".36"/>
<circle cx="72.4" cy="126.4" r=".36"/>
<circle cx="72.4" cy="151.8" r=".36"/>
<circle cx="72.4" cy="156.9" r=".36"/>
<circle cx="72.4" cy="182.3" r=".36"/>
<circle cx="72.4" cy="187.4" r=".36"/>
</g>
<g fill="none" stroke="#0dab76" stroke-width=".18">
<path d="M44.5 37.5h20.3M47 27.4h-2.5v142.2h17.8M52.1 27.4h-2.5v7.6h22.8v12.7h-2.5M57.2 27.4h-2.6v162.5h7.7M62.3 27.4h-2.6v165h33M69.9 37.5h2.5M92.7 32.5v2.5h10.2v2.5M102.9 24.8v2.6h-10.2v2.5M44.5 50.2h45.7M54.6 42.6h10.2M59.7 55.3h58.4M59.7 47.7h5.1"/>
<path d="M69.9 42.6h2.5M100.3 50.2h17.8M135.9 50.2h2.5M135.9 55.3h58.4v35.6h22.8M148.6 50.2h48.2v38.1h20.3M54.6 68h35.6M59.7 73.1h58.4M59.7 78.2h2.6M67.3 78.2h12.7M72.4 78.2v10.1M100.3 68h17.8M135.9 73.1h53.3v27.9h27.9"/>
<path d="M135.9 68h2.5M148.6 68h43.2v25.4h25.3M171.4 65.5v7.6M189.2 78.2h15.2M191.8 75.6h12.6M194.3 73.1h10.1M196.8 70.5h7.6M44.5 98.5h17.8M67.3 98.5h5.1M77.5 90.9h5M80 88.3v2.6M92.7 90.9h22.9"/>
<path d="M115.6 95.9h-5.1v5.1h-12.7M133.3 90.9h5.1M133.3 95.9h50.8v10.2h12.7M148.6 90.9h38.1v12.7h7.6M151.1 90.9v30.4h-2.5M156.2 95.9v30.5h-22.9M171.4 90.9v22.8M217.1 98.5h-20.3v20.3h7.6M217.1 95.9h-22.8v20.4h10.1M54.6 101h38.1M54.6 108.6h7.7M67.3 108.6h12.7"/>
<path d="M72.4 108.6v10.2M80 118.8v2.5M217.1 106.1h-15.2v48.3h-68.6M217.1 103.6h-17.7v45.7h-50.8M44.5 129h17.8M59.7 131.5h33M59.7 139.1h2.6M67.3 129h5.1M67.3 139.1h12.7M72.4 139.1v10.2M77.5 121.3h5M92.7 121.3h22.9"/>
<path d="M115.6 126.4h-5.1v5.1h-12.7M133.3 121.3h5.1M171.4 123.9v25.4M199.4 121.3h5M201.9 123.9h2.5M54.6 159.4h7.7M67.3 159.4h5.1M77.5 151.8h5M80 149.3v2.5M115.6 149.3h-17.8v2.5h-5.1M115.6 154.4h-5.1v7.6h-12.7M133.3 149.3h5.1"/>
<path d="M151.1 149.3v25.4h-2.5M156.2 154.4v25.3h-22.9M44.5 162h48.2M67.3 169.6h12.7M72.4 169.6v10.1M80 179.7v2.6M115.6 174.7h-20.4v7.6h-2.5M115.6 179.7h-5.1v12.7h-12.7M133.3 174.7h5.1M67.3 189.9h5.1M77.5 182.3h5"/>
</g>
<g fill="#0dab76" stroke="#0dab76" stroke-width=".18">
<circle cx="196.8" cy="70.5" r=".51"/>
<circle cx="194.3" cy="73.1" r=".51"/>
<circle cx="171.4" cy="55.3" r=".51"/>
<circle cx="191.8" cy="75.6" r=".51"/>
<circle cx="196.8" cy="106.1" r=".51"/>
<circle cx="156.2" cy="95.9" r=".51"/>
<circle cx="199.4" cy="121.3" r=".51"/>
<circle cx="171.4" cy="149.3" r=".51"/>
<circle cx="151.1" cy="149.3" r=".51"/>
<circle cx="201.9" cy="123.9" r=".51"/>
<circle cx="156.2" cy="154.4" r=".51"/>
<circle cx="171.4" cy="73.1" r=".51"/>
<circle cx="189.2" cy="78.2" r=".51"/>
<circle cx="194.3" cy="103.6" r=".51"/>
<circle cx="171.4" cy="90.9" r=".51"/>
<circle cx="151.1" cy="90.9" r=".51"/>
<circle cx="92.7" cy="35" r=".51"/>
<circle cx="92.7" cy="27.4" r=".51"/>
<circle cx="72.4" cy="42.6" r=".51"/>
<circle cx="72.4" cy="37.5" r=".51"/>
<circle cx="49.6" cy="27.4" r=".51"/>
<circle cx="80" cy="90.9" r=".51"/>
<circle cx="80" cy="121.3" r=".51"/>
<circle cx="72.4" cy="108.6" r=".51"/>
<circle cx="72.4" cy="78.2" r=".51"/>
<circle cx="80" cy="151.8" r=".51"/>
<circle cx="80" cy="182.3" r=".51"/>
<circle cx="72.4" cy="169.6" r=".51"/>
<circle cx="72.4" cy="139.1" r=".51"/>
<circle cx="44.5" cy="27.4" r=".51"/>
<circle cx="44.5" cy="37.5" r=".51"/>
<circle cx="44.5" cy="50.2" r=".51"/>
<circle cx="44.5" cy="98.5" r=".51"/>
<circle cx="44.5" cy="129" r=".51"/>
<circle cx="44.5" cy="162" r=".51"/>
<circle cx="54.6" cy="27.4" r=".51"/>
<circle cx="54.6" cy="42.6" r=".51"/>
<circle cx="54.6" cy="68" r=".51"/>
<circle cx="54.6" cy="101" r=".51"/>
<circle cx="54.6" cy="108.6" r=".51"/>
<circle cx="54.6" cy="159.4" r=".51"/>
<circle cx="59.7" cy="27.4" r=".51"/>
<circle cx="59.7" cy="55.3" r=".51"/>
<circle cx="59.7" cy="47.7" r=".51"/>
<circle cx="59.7" cy="73.1" r=".51"/>
<circle cx="59.7" cy="78.2" r=".51"/>
<circle cx="59.7" cy="131.5" r=".51"/>
<circle cx="59.7" cy="139.1" r=".51"/>
</g>
<g font-size="3.7" fill="#c90d0c">
<text x="44.9" y="12.8">1</text>
<text x="86" y="12.8">2</text>
<text x="127" y="12.8">3</text>
<text x="168.1" y="12.8">4</text>
<text x="209.2" y="12.8">5</text>
<text x="250.2" y="12.8">6</text>
<text x="22.3" y="33">A</text>
<text x="272.4" y="33">A</text>
<text x="22.3" y="69.6">B</text>
<text x="272.4" y="69.6">B</text>
<text x="22.2" y="106.1">C</text>
<text x="272.3" y="106.1">C</text>
<text x="22.2" y="142.7">D</text>
<text x="272.3" y="142.7">D</text>
<text x="22.3" y="179.3">E</text>
<text x="272.4" y="179.3">E</text>
<text x="44.9" y="199.5">1</text>
<text x="86" y="199.5">2</text>
<text x="127" y="199.5">3</text>
<text x="168.1" y="199.5">4</text>
<text x="209.2" y="199.5">5</text>
<text x="250.2" y="199.5">6</text>
</g>
<g font-size="2.9" fill="#808080">
<text x="39.2" y="23.2" transform="rotate(-90 39.2 23.2)">X1</text>
<text x="85.4" y="22.1">J1</text>
<text x="208.6" y="65.3">X2</text>
<text x="208.6" y="111">X3</text>
</g>
<g font-size="2.5" fill="#808080">
<text x="100.3" y="19.8">+12V</text>
<text x="61.6" y="39.8">D9</text>
<text x="60.2" y="44.9">D10</text>
<text x="99.2" y="43.3">GND</text>
<text x="121.3" y="47.1">OK2</text>
<text x="126.3" y="47.1">A</text>
<text x="60.4" y="50">D11</text>
<text x="93.3" y="53.5">R9</text>
<text x="93.9" y="48.7">5k</text>
<text x="140.4" y="53.5">R11</text>
<text x="140.6" y="48.7">100</text>
<text x="121.3" y="60.4">PC847</text>
<text x="121.3" y="64.8">OK2B</text>
<text x="168.9" y="62.9" transform="rotate(-90 168.9 62.9)">SJ1</text>
<text x="92" y="71.3">R10</text>
<text x="93.9" y="66.5">5k</text>
<text x="140.2" y="71.3">R12</text>
<text x="140.6" y="66.5">100</text>
<text x="63.3" y="81.8">D1</text>
<text x="121.3" y="78.2">PC8</text>
<text x="126.1" y="78.2">47</text>
<text x="78.5" y="84.6" transform="rotate(-90 78.5 84.6)">5k</text>
<text x="83.3" y="85.2" transform="rotate(-90 83.3 85.2)">R1</text>
<text x="86.4" y="89.4">R5</text>
<text x="123.4" y="87.7">OK2C</text>
<text x="140.8" y="89.4">1k5</text>
<text x="223.5" y="87.8">X4</text>
<text x="66" y="91.4">Q1</text>
<text x="86.4" y="94.2">5k</text>
<text x="140.2" y="94.1">R13</text>
<text x="62.9" y="96.4">D2</text>
<text x="88.1" y="103.3">D12</text>
<text x="122.5" y="103.6">PC</text>
<text x="126" y="103.6">847</text>
<text x="67.3" y="108.2">D3</text>
<text x="223.5" y="109.4">RJ45-JACK</text>
<text x="78.5" y="115.1" transform="rotate(-90 78.5 115.1)">5k</text>
<text x="83.3" y="115.7" transform="rotate(-90 83.3 115.7)">R2</text>
<text x="86.4" y="119.8">R6</text>
<text x="123.4" y="118.2">OK2D</text>
<text x="140.8" y="119.8">1k5</text>
<text x="66" y="121.9">Q2</text>
<text x="86.4" y="124.6">5k</text>
<text x="140.2" y="124.6">R14</text>
<text x="168.9" y="121.3" transform="rotate(-90 168.9 121.3)">SJ2</text>
<text x="59" y="131.2">D4</text>
<text x="122.5" y="131.5">PC847</text>
<text x="88.1" y="133.8">D13</text>
<text x="67.3" y="138.6">D5</text>
<text x="78.5" y="145.6" transform="rotate(-90 78.5 145.6)">5k</text>
<text x="83.3" y="146.1" transform="rotate(-90 83.3 146.1)">R3</text>
<text x="123.4" y="146.1">OK1C</text>
<text x="140.8" y="147.8">1k5</text>
<text x="66" y="152.3">Q3</text>
<text x="86.4" y="155.1">5k</text>
<text x="86.4" y="150.3">R7</text>
<text x="140.2" y="152.6">R15</text>
<text x="59" y="161.7">D6</text>
<text x="122.5" y="162">PC</text>
<text x="126" y="162">847</text>
<text x="88.1" y="164.2">D14</text>
<text x="67.3" y="169.1">D7</text>
<text x="123.4" y="171.5">OK1D</text>
<text x="140.8" y="173.2">1k5</text>
<text x="78.5" y="176" transform="rotate(-90 78.5 176)">5k</text>
<text x="83.3" y="176.6" transform="rotate(-90 83.3 176.6)">R4</text>
<text x="140.2" y="177.9">R16</text>
<text x="66" y="182.8">Q4</text>
<text x="86.4" y="185.6">5k</text>
<text x="86.4" y="180.8">R8</text>
<text x="122.5" y="184.8">PC847</text>
<text x="59" y="192.2">D8</text>
<text x="88.1" y="194.7">D15</text>
</g>
<g font-size="2.1" fill="#808080">
<text x="44.1" y="25.8" transform="rotate(-90 44.1 25.8)">1</text>
<text x="46.7" y="25.8" transform="rotate(-90 46.7 25.8)">2</text>
<text x="49.2" y="25.8" transform="rotate(-90 49.2 25.8)">3</text>
<text x="51.7" y="25.8" transform="rotate(-90 51.7 25.8)">4</text>
<text x="54.3" y="25.8" transform="rotate(-90 54.3 25.8)">5</text>
<text x="56.8" y="25.8" transform="rotate(-90 56.8 25.8)">6</text>
<text x="59.3" y="25.8" transform="rotate(-90 59.3 25.8)">7</text>
<text x="61.9" y="25.8" transform="rotate(-90 61.9 25.8)">8</text>
<text x="90" y="27">1</text>
<text x="90" y="29.6">2</text>
<text x="90" y="32.1">3</text>
<text x="90" y="34.7">4</text>
<text x="119.1" y="49.9">1</text>
<text x="133.7" y="49.9">16</text>
<text x="119.1" y="55">2</text>
<text x="133.7" y="55">15</text>
<text x="119.1" y="67.7">3</text>
<text x="133.7" y="67.7">14</text>
<text x="206" y="70.2">1</text>
<text x="119.1" y="72.7">4</text>
<text x="133.7" y="72.7">13</text>
<text x="206" y="72.7">2</text>
<text x="206" y="75.3">3</text>
<text x="206" y="77.8">4</text>
<text x="218.2" y="88">1</text>
<text x="72" y="90.5" transform="rotate(-90 72 90.5)">3</text>
<text x="75.3" y="90.5">1</text>
<text x="115.4" y="90.5">12</text>
<text x="115.5" y="95.6">11</text>
<text x="131.2" y="90.5">5</text>
<text x="131.2" y="95.6">6</text>
<text x="218.2" y="90.5">2</text>
<text x="218.2" y="93.1">3</text>
<text x="218.2" y="95.6">4</text>
<text x="72" y="97.5" transform="rotate(-90 72 97.5)">2</text>
<text x="218.2" y="98.1">5</text>
<text x="218.2" y="100.7">6</text>
<text x="218.2" y="103.2">7</text>
<text x="218.2" y="105.8">8</text>
<text x="206" y="115.9">1</text>
<text x="206" y="118.5">2</text>
<text x="72" y="121" transform="rotate(-90 72 121)">3</text>
<text x="75.3" y="121">1</text>
<text x="115.4" y="121">10</text>
<text x="131.2" y="121">7</text>
<text x="206" y="121">3</text>
<text x="206" y="123.5">4</text>
<text x="72" y="128" transform="rotate(-90 72 128)">2</text>
<text x="116.6" y="126.1">9</text>
<text x="131.2" y="126.1">8</text>
<text x="115.4" y="148.9">12</text>
<text x="131.2" y="148.9">5</text>
<text x="72" y="151.5" transform="rotate(-90 72 151.5)">3</text>
<text x="75.3" y="151.5">1</text>
<text x="115.5" y="154">11</text>
<text x="131.2" y="154">6</text>
<text x="72" y="158.4" transform="rotate(-90 72 158.4)">2</text>
<text x="115.4" y="174.3">10</text>
<text x="116.6" y="179.4">9</text>
<text x="131.2" y="174.3">7</text>
<text x="131.2" y="179.4">8</text>
<text x="72" y="181.9" transform="rotate(-90 72 181.9)">3</text>
<text x="75.3" y="181.9">1</text>
<text x="72" y="188.9" transform="rotate(-90 72 188.9)">2</text>
</g>
<g font-size="1.8" fill="#808080">
<text x="123.2" y="17.2">Isolation</text>
<text x="113" y="22.3">Schalterwerk</text>
<text x="128.3" y="22.3">Digitalsystem</text>
<text x="47.6" y="33.2" transform="rotate(-90 47.6 33.2)">L1</text>
<text x="52.7" y="33.2" transform="rotate(-90 52.7 33.2)">L2</text>
<text x="57.8" y="33.2" transform="rotate(-90 57.8 33.2)">L3</text>
<text x="62.9" y="33.2" transform="rotate(-90 62.9 33.2)">L4</text>
<text x="73.7" y="42.9">0V</text>
<text x="31.8" y="52.8">Sollzustand 2</text>
<text x="174" y="59.8">SJ1</text>
<text x="174" y="61.7">schliessen, um</text>
<text x="174" y="63.6">Masse nur einmal</text>
<text x="174" y="65.5">anzubinden.</text>
<text x="31.8" y="70.6">Sollzustand 1</text>
<text x="219.7" y="70.6">Schalteingang</text>
<text x="219.7" y="75.6">Schalteingang</text>
<text x="219.7" y="73.1">Masse</text>
<text x="32.8" y="78.9">Istzustand 1</text>
<text x="219.7" y="78.2">Masse</text>
<text x="77.5" y="96.6">Schaltet nur, wenn</text>
<text x="77.5" y="98.5">L4=36V &amp; L3=0V</text>
<text x="219.7" y="116.3">V+</text>
<text x="219.7" y="118.8">Schaltausgang</text>
<text x="219.7" y="123.9">Schaltausgang</text>
<text x="219.7" y="121.3">V+</text>
<text x="77.5" y="127.1">Schaltet nur, wenn</text>
<text x="77.5" y="129">L4=0V &amp; L3=36V</text>
<text x="33" y="139.1">Istzustand 2</text>
<text x="77.5" y="157.5">Schaltet nur, wenn</text>
<text x="77.5" y="159.4">L4=36V &amp; L1=0V</text>
<text x="77.5" y="188">Schaltet nur, wenn</text>
<text x="77.5" y="189.9">L4=0V &amp; L1=36V</text>
</g>
</svg>
